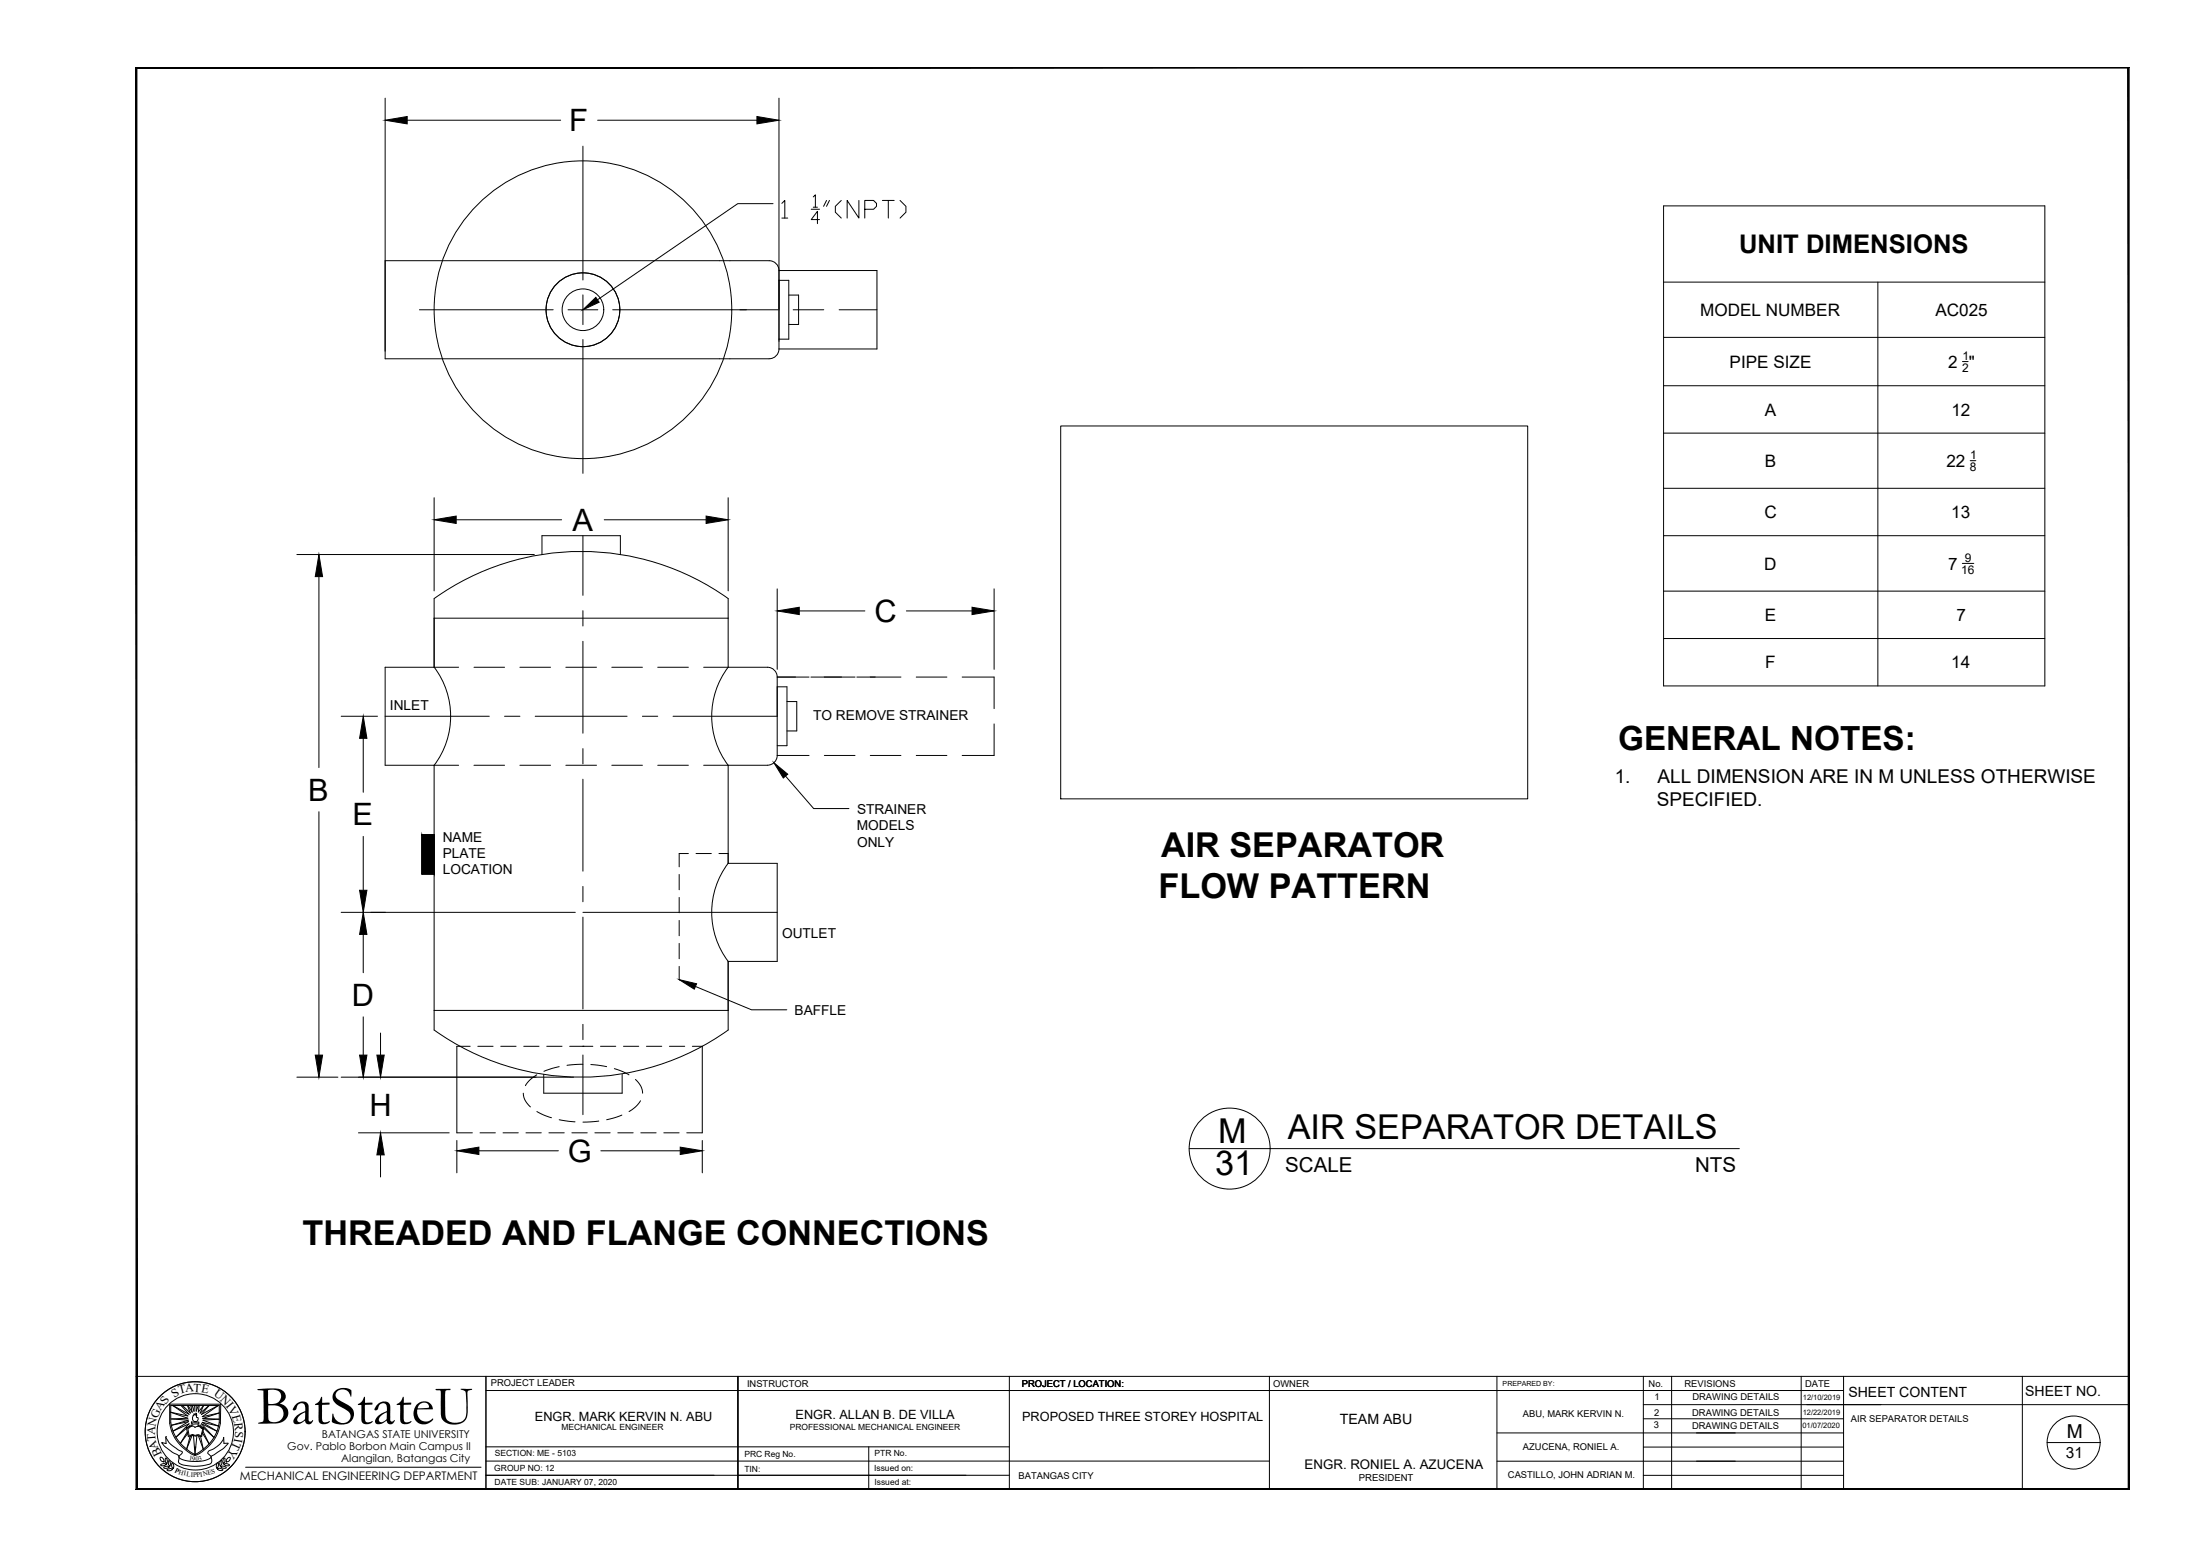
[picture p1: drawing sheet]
<svg xmlns="http://www.w3.org/2000/svg" width="420mm" height="297mm" viewBox="0 0 420 297" stroke-linecap="round" stroke-linejoin="round" font-family="sans-serif">
<!-- layer: 0 -->
<g fill="none" stroke="#000" stroke-width=".19">
<path d="M73.6 18.7v49.8h73.3M148.8 18.7v47.9M77.8 23h29.3M111.3 27.9v25.6M114.1 23h30.5M147.6 38.9h-6.7l-26.8 18.3M149.3 38.8l.6-.5v3.3M154.9 39.9h1.6M155.3 37.6l.4-.4v2.4M155.3 39.6h.8M157.9 38.3l-.6 1.1M158.4 38.3l-.5 1.1"/>
<path d="M160.7 38.3l-1.2 1.1v1.1l1.2 1.1M164 38.3v3.3l-2.2-3.3v3.3M165.2 39.9h1.6l.6-.5v-.6l-.6-.5h-1.6v3.3M168.5 38.3h2.3M169.7 38.3v3.3M171.9 38.3l1.1 1.1v1.1l-1.1 1.1M317.7 39.3h72.8v91.6h-72.8zM73.6 49.8h73.3a1.87 1.87 0 0 1 1.9 1.8h18.7v15h-18.7M80.1 59.1h25.5M108.5 59.1h5.7M111.3 56.3v5.7M117 59.1h31.5"/>
<path d="M148.8 53.5h1.8v11.2h-1.8M149.3 41.6h1.1M150.6 56.3h1.9v5.6h-1.9M151.5 59.1h5.8M156.5 41.9h-1.6l1.2-1.6v2.4M160.3 59.1h7.2M317.7 53.9h72.8M358.6 53.9v77M111.3 64.8v25.6M148.8 66.6a1.87 1.87 0 0 1-1.9 1.9M317.7 64.4h72.8M317.7 73.6h72.8"/>
<path d="M374.8 69h1.1M82.9 95v17.8M87.1 99.2h20.2M115.4 99.2h19.5M139.1 95v17.8M202.6 81.3h89.2v71.2h-89.2zM317.7 82.7h72.8M317.7 93.2h72.8M376.3 87.9h1M56.7 105.9h45.3M60.9 110.1v36.4M82.9 118h56.2"/>
<path d="M103.5 105.9v-3.6h15v3.6M111.3 102.3v11.4M111.3 116.6v2.9M148.4 112.4v15.4M152.6 116.6h12.6M173.1 116.6h12.5M189.9 112.4v15.4M317.7 102.3h72.8M317.7 112.8h72.8M374.8 107.6h2.2M65.2 136.7h6.9M73.6 136.7h19.8"/>
<path d="M87.6 127.4h-14v18.7h14M90.5 127.4h5.9M96.4 136.7h2.9M99.3 127.4h5.8M102.2 136.7h17.6M108.1 127.4h5.8M111.3 122.4v17.6M116.8 127.4h5.9M122.7 136.7h2.9M125.6 127.4h5.9M128.5 136.7h19.9M134.4 127.4h12.2a1.87 1.87 0 0 1 1.8 1.8"/>
<path d="M148.4 129.3v14.9h6.1M148.4 131.1h1.9v11.3h-1.9M148.4 129.3h6.1M150.3 133.9h1.9v5.6h-1.9M154.9 129.3h8.4M163.6 129.3h8.5M175 129.3h5.8M183.8 129.3h6.1v6M189.9 138.2v6h-6.1M317.7 121.9h72.8M60.9 155v46.4M69.4 140.9v10.3"/>
<path d="M69.4 159.7v10.3M82.9 159.4h-2.3v7.4h2.3M90.5 146.1h5.9M99.3 146.1h5.8M108.1 146.1h5.8M111.3 142.9v2.9M111.3 148.7v17.6M116.8 146.1h5.9M125.6 146.1h5.9M148.4 144.2a1.87 1.87 0 0 1-1.8 1.9h-12.2M150 148.2l5.4 6.2h6.7M157.4 144.2h5.9"/>
<path d="M166.2 144.2h5.9M175 144.2h5.8M65.2 174.2h44.7M69.4 178.4v7.3M111.3 169.2v2.9M111.3 175.1v17.5M111.3 174.2h37.1M129.7 166.9v3M129.7 171.3v3M129.7 175.7v2.9M131.5 162.9h-1.8v2.6M132.9 162.9h2.9"/>
<path d="M137.3 162.9h1.8M139.1 164.8v-18.7a15.5 15.5 0 0 1 0-18.7v-13.1a48.3 48.3 0 0 0-56.2 0v13.1a15.5 15.5 0 0 1 0 18.7v50.5a48.3 48.3 0 0 0 56.2 0v-13.1M139.1 164.8h9.3v18.7h-9.3M139.1 164.8a15.5 15.5 0 0 0 0 18.7M69.4 194.1v7.3M72.7 197.2v4.2M82.9 192.9h56.2M89.8 199.7h-2.6v16.6h3M91.2 199.7h3M95.6 199.7h3M100 199.7h2.9M104.4 199.7h2.9"/>
<path d="M108.8 199.7h4.4M111.3 199.7h.1M111.3 195.5v3M114.7 199.7h2.9M119.1 199.7h2.9M123.5 199.7h2.9M127.8 199.7h3M129.7 180.1v2.9M129.7 184.5v2.5M132.2 199.7h1.9v16.6h-2.9M132.8 188.3l10.7 4.5h6.8M56.7 205.6h7.8"/>
<path d="M65.2 205.6h44.3M68.5 216.3h17.3M87.2 217.7v6.2M91.5 219.7h15.1M91.7 216.3h2.9M96.1 216.3h2.9M99.9 208.7a3.5 3.5 0 0 0 1.4 2.6M100.4 216.3h3M102.5 205.2a5.8 5.8 0 0 0-2.2 2M102.5 212.2l1.3 .6 1.5 .6M103.8 205.1v3.6h15v-3.6M104.8 216.3h3"/>
<path d="M106.8 213.8l3 .4M106.8 203.6l-2.9 .9M109.2 216.3h3M111.3 203.2l-3 .2M111.3 201.4v11.4M112.8 203.2l3.1 .4M113.6 216.3h2.9M114.4 214l-3.1 .2M114.7 219.7h15.2M117.3 204l1.6 .6 1.2 .6M118 216.3h2.9M118.8 212.9l-2.9 .9"/>
<path d="M121.4 206.1a3.8 3.8 0 0 1 1.3 2.6M122.3 210.1a5.6 5.6 0 0 1-2.2 2.1M122.4 216.3h2.9M126.8 216.3h2.9M134.1 217.7v6.2M227.1 219.3h105.1M72.7 220.5v4.2"/>
<circle cx="111.3" cy="59.1" r="28.4"/>
<circle cx="111.3" cy="59.1" r="7"/>
<circle cx="111.3" cy="59.1" r="4"/>
<circle cx="234.8" cy="219.3" r="7.7"/>
</g>
<g fill="#000" stroke="#000" stroke-width=".19">
<path d="M73.6 23l4.2-.8v1.5zM144.6 22.2l4.2 .8-4.2 .7zM111.3 59.1l2.5-2.3 .6 .9zM82.9 99.2l4.2-.7v1.4zM134.9 98.5l4.2 .7-4.2 .7zM60.9 105.9l.7 4.2h-1.4zM148.4 116.6l4.2-.7v1.4zM185.6 115.9l4.3 .7-4.3 .7zM69.4 136.7l.7 4.2h-1.4zM147.8 145.6l2.6 2.2-.8 .7zM68.7 170h1.4l-.7 4.2zM69.4 174.2l.7 4.2h-1.4z"/>
<path d="M129.7 187l3.3 .8-.4 1zM60.2 201.4h1.4l-.7 4.2zM68.7 201.4h1.4l-.7 4.2zM72 201.4h1.4l-.7 4.2zM87.2 219.7l4.3-.7v1.4zM129.9 219l4.2 .7-4.2 .7zM72.7 216.3l.7 4.2h-1.4z"/>
<path d="M80.6 159.4l2.3 7.4v-7.4zM80.6 159.4l2.3 7.4h-2.3z"/>
</g>
<!-- layer: template -->
<path d="M26 284.3h380.6l-.2-.1zM26 284.3l.2-.1h380.2zM26 12.8v271.5l.2-.1zM26 12.8l.2 .2v271.2zM26 12.8l.2 .2 380.4-.2zM26.2 13l380.4-.2-.2 .2zM406.6 12.8l-.2 .2 .2 271.3zM406.4 13l.2 271.3-.2-.1z" fill="#000" stroke="#000" stroke-width=".19"/>
<g fill="none" stroke="#000" stroke-width=".19">
<path d="M26 262.7h380.6M31.2 279l.1 .1a.61 .61 0 0 0-.7-.8v.1a.7 .7 0 0 0 .7 .7M31.7 274.4v1.2l-.8-.2M31.7 279.5a.58 .58 0 0 1-1 .1l.1-.1a.7 .7 0 0 1 .9 .1M31.7 274.3v.1l.3 .5a6.5 6.5 0 0 0 2.4 2.1 .37 .37 0 0 1 .4 .2 .37 .37 0 0 1-.3 .5l-.2 .1a.41 .41 0 0 0-.1 .5 .41 .41 0 0 0 .5 .3 6.6 6.6 0 0 0 5.6-.4v-.2l-.3-.3a.48 .48 0 0 1-.3-.6 .48 .48 0 0 1 .6-.3 3.7 3.7 0 0 0 2.4-2.4l.1 1.1h.8a7.7 7.7 0 0 1-2.8 2.3l-.4 .2-.1 .2a.85 .85 0 0 1-.5 1.4 8.7 8.7 0 0 1-5.5-.2l-.2-.4 .1-.5a.78 .78 0 0 0-.8-1l-1.8-1.3-.7-.8h.2M31.8 274.3h-.1M31.9 279.4h-.1a.84 .84 0 0 1-.2-1 .49 .49 0 0 1 .4 .7l-.2 .3M32.4 268.1h9.8l-.1 3.6a8 8 0 0 1-4.9 6.1 8.1 8.1 0 0 1-4.8-6.1zM32.5 279.9h-.1a.82 .82 0 0 1-.2-1 .62 .62 0 0 1 .2 1M35.8 273.4l-1.3 2.1 1.3-1.8M35.8 268.3l.6 1.5-1.5-1.5-.2 .2 1.4 1.5-3.1-1.7 2.9 2-3.4-.7 3.4 1.1-3.2 .2 3.3 .2-3.3 1 3.3-.7-3 1.8 3.1-1.4-2.5 2.6 2.7-2.3M35.9 272.7l.3-.2a.72 .72 0 0 1 1.1 0 .85 .85 0 0 1 1.3 .2h.1l-.3 1.4-.4-.2-.8 .1-.4-.2-.5 .3h-.2z"/>
<path d="M35.9 268.3l.8 1.3-.2-1.2 .2-.1 .4 1.1v-1.1M36.6 271.4v.1a.32 .32 0 0 0 .1 .4 .32 .32 0 0 0 .4 0l.6-.1a.19 .19 0 0 0 .3-.1 .19 .19 0 0 0-.1-.2h-1.3M36.7 272.1v.1l-1.1 .3 .4 1.7a.37 .37 0 0 0 .6-.1l.7 .1a.75 .75 0 0 1 1 0h.2l.4-1.6-.4-.1-.4-.3-.3-.1M36.7 271.8v.4M36.7 274l-1.1 2.6 .7-2.3M37.1 277.7a8.1 8.1 0 0 0 4.8-6.1v-3.3h-9.3v3.3a8 8 0 0 0 4.8 6.1M37.1 269.9l.3 .2v-.3l.2 .4a.31 .31 0 0 0-.1 .3 .31 .31 0 0 0 .3 .2l-.2 .6-.4 .1a.77 .77 0 0 1-.2-1.3zM37.1 276.2h.3M37.1 276.3h.3M37.2 276.6h.1M37.4 276.5h-.2M37.5 268.3v1.1l.4-1.1"/>
<path d="M37.6 274.1l-.4 3.5-.2-3.5M37.8 271.8v.4M37.9 274.1l.9 2.6-.5-2.5M38 268.3l-.1 1.3 1-1.3-.7 1.5 1.7-1.5-1.4 1.7 3.2-1.7-3.1 2.1 3.3-.7-3.2 1.1 3.2 .1-3.1 .2 2.9 1.1-3.1-.7 2.8 1.7-2.9-1.4 2.4 2.6-2.7-2.4M38.8 273.3l1.1 2.3-1.2-2M41.5 279.3l.1-.1a.47 .47 0 0 1 .1 .7l-.3 .4-.1-.5zM42 279.8h.1a.7 .7 0 0 0 .1-1l-.2 .6 .1 .4M42.2 280l.5 .3a.34 .34 0 0 0 .5-.2h-.1a.7 .7 0 0 0-.9-.1M42.6 279.4l.1-.1a.7 .7 0 0 0 .1-1l-.2 .6 .1 .5M42.8 279.5l.5 .3a.34 .34 0 0 0 .5-.1v-.1a.74 .74 0 0 0-1 0M43.3 279l-.1 .1a.62 .62 0 0 1 .8-.8v.1a.75 .75 0 0 1-.8 .7M92.8 278.9h149.6"/>
<path d="M92.8 262.7v21.6M92.8 265.4h259.3M92.8 276.2h100M140.9 262.7v21.6M165.9 276.2v8.1M192.8 262.7v21.6M242.4 262.7v21.6M285.9 278.9h66.2M285.9 273.5h66.2M285.9 262.7v21.6M313.8 270.8h38.3M313.8 268.1h92.8"/>
<path d="M313.8 262.7v21.6M313.8 276.2h38.3M319.2 262.7v21.6M344 262.7v21.6M352.1 262.7v21.6M386.2 262.7v21.6M391 275.4h10.1M32.3 280l-.5 .3a.31 .31 0 0 1-.3 .1 .31 .31 0 0 1-.2-.3v-.1a.72 .72 0 0 1 1 .1M32.9 280.5a.57 .57 0 0 1-.5 .3 .57 .57 0 0 1-.5-.3h.1a.69 .69 0 0 1 .9 0M33.1 280.3h-.1a.7 .7 0 0 1 0-1l.2 .5-.1 .5M41.5 280.4a.57 .57 0 0 0 .5 .4 .57 .57 0 0 0 .5-.3 .74 .74 0 0 0-1 0M46.9 280.1h45"/>
<path d="M92.8 281.6h100M313.8 281.6h38.3"/>
<circle cx="37.3" cy="273.3" r="9.5"/>
<circle cx="37.3" cy="273.3" r="7.3"/>
<circle cx="396" cy="275.4" r="5.1"/>
</g>
<text font-size="10.6" x="49" y="271.8">BatStateU</text>
<g font-size="6.5">
<text x="221.7" y="163.6">AIR SEPARATOR</text>
<text x="221.3" y="171.4">FLOW PATTERN</text>
<text x="232.7" y="218.1">M</text>
<text x="245.9" y="217.5">AIR SEPARATOR DETAILS</text>
<text x="232.1" y="224.4">31</text>
<text x="57.8" y="237.7">THREADED AND FLANGE CONNECTIONS</text>
</g>
<text font-size="6.4" x="309.1" y="143.2">GENERAL NOTES:</text>
<g font-size="5.9">
<text x="108.7" y="25">F</text>
<text x="109.4" y="101.3">A</text>
<text x="167" y="118.7">C</text>
<text x="58.9" y="152.9">B</text>
<text x="67.3" y="157.6">E</text>
<text x="67.2" y="192">D</text>
<text x="70.5" y="213">H</text>
<text x="108.4" y="221.8">G</text>
</g>
<text font-size="4.9" x="332.1" y="48.3">UNIT DIMENSIONS</text>
<g font-size="3.9">
<text x="245.4" y="223.7">SCALE</text>
<text x="323.7" y="223.7">NTS</text>
</g>
<text font-size="3.7" x="394.7" y="274.6">M</text>
<g font-size="3.6">
<text x="308.4" y="149.4">1.</text>
<text x="316.6" y="149.4">ALL DIMENSION ARE IN M UNLESS OTHERWISE</text>
<text x="316.4" y="153.8">SPECIFIED.</text>
</g>
<g font-size="3.3">
<text x="324.7" y="60.3">MODEL NUMBER</text>
<text x="369.6" y="60.3">AC025</text>
<text x="330.3" y="70.2">PIPE SIZE</text>
<text x="372.1" y="70.2">2 &quot;</text>
<text x="337.1" y="79.3">A</text>
<text x="372.7" y="79.3">12</text>
<text x="337" y="89.1">B</text>
<text x="371.7" y="89.1">22</text>
<text x="337" y="98.9">C</text>
<text x="372.7" y="98.9">13</text>
<text x="337" y="108.7">D</text>
<text x="372" y="108.7">7</text>
<text x="337" y="118.5">E</text>
<text x="373.7" y="118.5">7</text>
<text x="337.1" y="127.6">F</text>
<text x="372.7" y="127.6">14</text>
</g>
<text font-size="2.9" x="394.5" y="278.3">31</text>
<g font-size="2.7">
<text x="353" y="266.7">SHEET CONTENT</text>
<text x="386.8" y="266.4">SHEET NO.</text>
<text x="255.9" y="271.9">TEAM ABU</text>
</g>
<g font-size="2.6">
<text x="74.5" y="135.5">INLET</text>
<text x="155.3" y="137.4">TO REMOVE STRAINER</text>
<text x="163.7" y="155.3">STRAINER</text>
<text x="84.6" y="160.7">NAME</text>
<text x="163.6" y="158.5">MODELS</text>
<text x="163.7" y="161.6">ONLY</text>
<text x="84.6" y="163.8">PLATE</text>
<text x="84.6" y="166.9">LOCATION</text>
<text x="149.4" y="179">OUTLET</text>
<text x="151.8" y="193.7">BAFFLE</text>
</g>
<text font-size="2.5" x="249.2" y="280.5">ENGR. RONIEL A. AZUCENA</text>
<g font-size="2.4">
<text x="102.2" y="271.2">ENGR. MARK KERVIN N. ABU</text>
<text x="151.9" y="270.9">ENGR. ALLAN B. DE VILLA</text>
<text x="195.2" y="271.3">PROPOSED THREE STOREY HOSPITAL</text>
</g>
<g font-size="2.3">
<text x="374.7" y="70.9">2</text>
<text x="374.8" y="68.7">1</text>
<text x="376.2" y="89.9">8</text>
<text x="376.3" y="87.7">1</text>
<text x="375.2" y="107.3">9</text>
<text x="374.5" y="109.5">16</text>
<text x="30.6" y="269.4" transform="rotate(-56 30.6 269.4)">A</text>
<text x="31.7" y="268.1" transform="rotate(-57 31.7 268.1)">S</text>
<text x="33.3" y="266.8" transform="rotate(-33 33.3 266.8)">S</text>
<text x="34.3" y="266.2" transform="rotate(-15 34.3 266.2)">T</text>
<text x="35.4" y="265.8" transform="rotate(-6 35.4 265.8)">A</text>
<text x="36.9" y="265.7" transform="rotate(3 36.9 265.7)">T</text>
<text x="38.4" y="265.8" transform="rotate(11 38.4 265.8)">E</text>
<text x="40.7" y="266.4" transform="rotate(36 40.7 266.4)">U</text>
<text x="41.9" y="267.3" transform="rotate(46 41.9 267.3)">N</text>
<text x="43.1" y="268.4" transform="rotate(52 43.1 268.4)">I</text>
<text x="43.5" y="268.9" transform="rotate(62 43.5 268.9)">V</text>
<text x="29.6" y="274" transform="rotate(-85 29.6 274)">A</text>
<text x="29.7" y="272.3" transform="rotate(-78 29.7 272.3)">N</text>
<text x="29.8" y="275.1" transform="rotate(-94 29.8 275.1)">T</text>
<text x="30.1" y="270.9" transform="rotate(-66 30.1 270.9)">G</text>
<text x="44.3" y="270.3" transform="rotate(75 44.3 270.3)">E</text>
<text x="44.7" y="275.2" transform="rotate(114 44.7 275.2)">T</text>
<text x="44.7" y="271.7" transform="rotate(84 44.7 271.7)">R</text>
<text x="44.8" y="274.5" transform="rotate(100 44.8 274.5)">I</text>
<text x="44.9" y="273.2" transform="rotate(94 44.9 273.2)">S</text>
<text x="30.3" y="276.5" transform="rotate(-110 30.3 276.5)">A</text>
<text x="31" y="277.7" transform="rotate(-115 31 277.7)">B</text>
<text x="44.1" y="276.5" transform="rotate(122 44.1 276.5)">Y</text>
<text x="45.8" y="282.6">MECHANICAL ENGINEERING DEPARTMENT</text>
</g>
<g font-size="2.1">
<text x="61.5" y="274.5">BATANGAS STATE UNIVERSITY</text>
<text x="54.9" y="276.8">Gov. Pablo Borbon Main Campus II</text>
<text x="65.2" y="279.1">Alangilan, Batangas City</text>
</g>
<g font-size="1.8">
<text x="93.7" y="264.6">PROJECT LEADER</text>
<text x="142.7" y="264.7">INSTRUCTOR</text>
<text x="195.1" y="264.7">PROJECT / LOCATION:</text>
<text x="243.2" y="264.7">OWNER</text>
<text x="314.9" y="264.7">No.</text>
<text x="316" y="267.3">1</text>
<text x="321.7" y="264.7">REVISIONS</text>
<text x="323.2" y="267.4">DRAWING DETAILS</text>
<text x="344.7" y="264.7">DATE</text>
<text x="290.9" y="270.5">ABU, MARK KERVIN N.</text>
<text x="315.9" y="272.7">3</text>
<text x="315.9" y="270.2">2</text>
<text x="323.1" y="272.7">DRAWING DETAILS</text>
<text x="323.2" y="270.2">DRAWING DETAILS</text>
<text x="353.5" y="271.4">AIR SEPARATOR DETAILS</text>
<text x="290.9" y="276.8">AZUCENA, RONIEL A.</text>
<text x="194.5" y="282.4">BATANGAS CITY</text>
<text x="259.5" y="282.8">PRESIDENT</text>
<text x="288" y="282.1">CASTILLO, JOHN ADRIAN M.</text>
</g>
<g font-size="1.6">
<text x="107.2" y="273">MECHANICAL ENGINEER</text>
<text x="150.8" y="273">PROFESSIONAL MECHANICAL ENGINEER</text>
<text x="94.4" y="280.8">GROUP NO: 12</text>
<text x="94.5" y="278">SECTION: ME - 5103</text>
<text x="142.2" y="278.1">PRC Reg No.</text>
<text x="142.2" y="280.9">TIN:</text>
<text x="166.9" y="280.8">Issued on:</text>
<text x="167" y="278">PTR No.</text>
<text x="94.5" y="283.6">DATE SUB: JANUARY 07, 2020</text>
<text x="167" y="283.6">Issued at:</text>
</g>
<g font-size="1.4">
<text x="344.3" y="267.3">12/10/2019</text>
<text x="344.2" y="272.7">01/07/2020</text>
<text x="344.3" y="270.2">12/22/2019</text>
</g>
<g font-size="1.3">
<text x="287" y="264.6">PREPARED BY:</text>
<text x="33.3" y="280.9" transform="rotate(28 33.3 280.9)">P</text>
<text x="34" y="281.3" transform="rotate(18 34 281.3)">H</text>
<text x="35" y="281.6" transform="rotate(10 35 281.6)">I</text>
<text x="35.6" y="281.7" transform="rotate(9 35.6 281.7)">L</text>
<text x="36.1" y="278.7" transform="rotate(9 36.1 278.7)">1</text>
<text x="36.4" y="281.9" transform="rotate(1 36.4 281.9)">I</text>
<text x="36.7" y="278.8">90</text>
<text x="36.9" y="281.9">P</text>
<text x="37.6" y="281.9" transform="rotate(-8 37.6 281.9)">PI</text>
<text x="38" y="278.8" transform="rotate(-15 38 278.8)">3</text>
<text x="38.8" y="281.8" transform="rotate(-13 38.8 281.8)">N</text>
<text x="39.8" y="281.6" transform="rotate(-14 39.8 281.6)">ES</text>
</g>
</svg>
